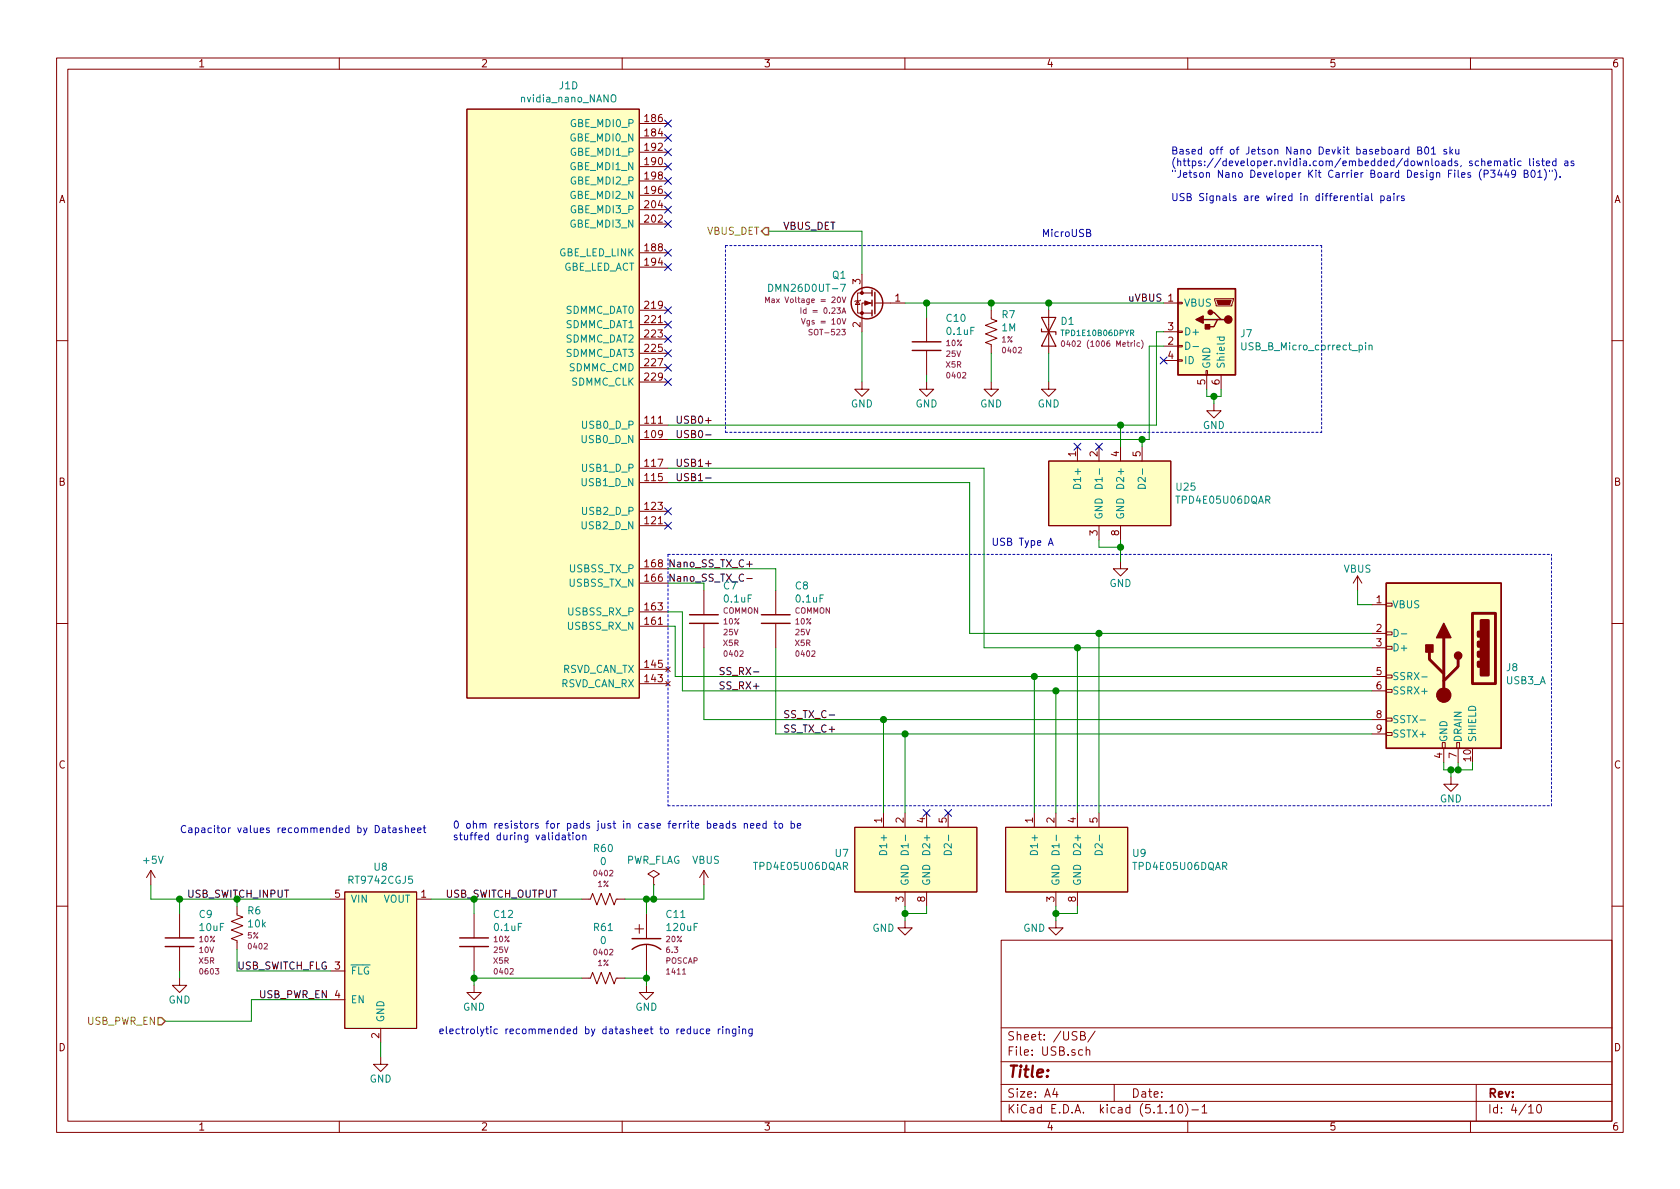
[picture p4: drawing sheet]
<svg xmlns="http://www.w3.org/2000/svg" width="297mm" height="210mm" viewBox="0 0 297 210" stroke-linecap="round" stroke-linejoin="round" font-family="sans-serif">
<g fill="none" stroke="#840000" stroke-width=".18">
<path d="M10 10.3h277v189.9h-277zM12 12.2h273v186.1h-273zM60 10.3v1.9M82.5 19.3h30.5v104.1h-30.5zM110 10.3v1.9M160 10.3v1.9M210 10.3v1.9M260 10.3v1.9M113 24.4h5.1M113 21.8h5.1M113 29.5h5.1M113 26.9h5.1"/>
<path d="M113 34.5h5.1M113 32h5.1M113 39.6h5.1M113 37.1h5.1M113 44.7h5.1M113 47.2h5.1M113 54.9h5.1M113 57.4h5.1M113 59.9h5.1M151.6 53.2l.4 .6h-.7zM152.1 53.1l-.1 .1h-.7l-.2 .1M152.4 48.5v3.3"/>
<path d="M154.2 53.6h-1.8v5.1M154.2 51.8h-2.6v3.6h2.6M154.7 53.6h5.3M163.8 56.1v4.3M175.3 54.9v1.5l1 .4-2.1 .7 2.1 .8-2.1 .7 2.1 .8-2.1 .8 1.1 .4v1.5M185.4 54.9v7.6M205.7 53.6h2.6M205.7 58.7h2.6M208.3 58.5h.7v.3h-.7zM208.3 53.5h.7v.2h-.7zM214.8 52.8h3.3v.3l-.3 1h-2.8zM10 60.2h2"/>
<path d="M113 77.7h5.1M113 75.2h5.1M113 62.5h5.1M113 65h5.1M113 67.6h5.1M152.4 67.6v1.2h1.3l-1.3 1.3-1.3-1.3h1.3M163.8 67.6v1.2h1.3l-1.3 1.3-1.2-1.3h1.2M163.8 62v4.3M175.3 67.6v1.2h1.2l-1.2 1.3-1.3-1.3h1.3M185.4 67.6v1.2h1.3l-1.3 1.3-1.3-1.3h1.3M190.5 79v2.5M194.3 79v2.5"/>
<path d="M198.1 79v2.5M201.9 79v2.5M205.7 61.2h2.6M205.7 63.7h2.6M208.3 63.6h.7v.3h-.7zM208.3 61.1h.7v.2h-.7zM213.2 65.5h.3v.8h-.3zM213.4 66.3v2.5M214.6 71.4v1.2h1.3l-1.3 1.3-1.2-1.3h1.2M215.9 66.3v2.5M285 60.2h2M113 85.3h5.1"/>
<path d="M113 82.8h5.1M113 93h5.1M113 90.4h5.1M185.4 81.5h21.6v11.5h-21.6zM194.3 93v2.5M198.1 99.3v1.3h1.3l-1.3 1.2-1.3-1.2h1.3M198.1 93v2.5M10 110.3h2M113 118.4h5.1M113 110.7h5.1M113 108.2h5.1M113 103.1h5.1"/>
<path d="M113 100.6h5.1M117.7 118l.8 .7M118.5 118l-.8 .7M124.5 104.4v4.3M124.5 110.2v4.3M137.2 104.4v4.3M137.2 110.2v4.3M240 101.8l-.7 1.3M240 101.8v2.6M240 101.8l.8 1.3M242.6 106.9h2.5M242.6 112h2.5"/>
<path d="M242.6 114.5h2.5M242.6 119.6h2.5M245.1 119.4h1v.5h-1zM245.1 114.3h1v.5h-1zM245.1 111.8h1v.5h-1zM245.1 106.7h1v.5h-1zM285 110.3h2M113 120.9h5.1M117.7 120.5l.8 .8M118.5 120.5l-.8 .8M242.6 122.2h2.5M242.6 127.2h2.5"/>
<path d="M242.6 129.8h2.5M245.1 129.5h1v.5h-1zM245.1 127h1v.5h-1zM245.1 121.9h1v.5h-1zM255 131.3h.5v1h-.5zM255.3 132.3v2.6M256.5 137.4v1.3h1.3l-1.3 1.2-1.2-1.2h1.2M257.6 131.3h.5v1h-.5zM257.8 132.3v2.6M26.7 153.9l-.8 1.3M26.7 153.9v2.6M26.7 153.9l.7 1.3"/>
<path d="M58.4 159h2.6M61 157.7h12.7v24.2h-12.7zM73.7 159h2.5M102.9 159h1.5l.4-1 .7 2 .8-2 .8 2 .7-2 .8 2 .4-1h1.5M115.6 155.2l1-.6-1-.7-1 .7 1 .6v1.3M115.6 156.5h.1M124.5 153.9l-.8 1.3M124.5 153.9v2.6M124.5 153.9l.7 1.3M151.1 146.3h21.6v11.4h-21.6zM156.2 143.8v2.5M160 143.8v2.5"/>
<path d="M160 157.7v2.6M163.8 143.8v2.5M163.8 157.7v2.6M167.6 143.8v2.5M177.8 146.3h21.6v11.4h-21.6zM182.9 143.8v2.5M186.7 143.8v2.5M186.7 157.7v2.6M190.5 143.8v2.5M190.5 157.7v2.6M194.3 143.8v2.5M10 160.2h2"/>
<path d="M31.7 173v1.2h1.3l-1.3 1.3-1.2-1.3h1.2M31.7 161.5v4.4M31.7 167.4v4.3M41.9 160.3v1.5l1 .4-2 .7 2 .8-2 .8 2 .7-2 .8 1 .4v1.5M58.4 171.7h2.6M58.4 176.8h2.6M83.8 174.2v1.3h1.3l-1.3 1.3-1.3-1.3h1.3M83.8 161.5v4.4M83.8 167.4v4.3M102.9 173h1.5l.4-1 .7 2 .8-2 .8 2 .7-2 .8 2 .4-1h1.5M114.3 174.2v1.3h1.3l-1.3 1.3-1.3-1.3h1.3M114.3 161.5v3.8"/>
<path d="M114.3 167.1v4.6M160 162.8v1.3h1.3l-1.3 1.2-1.3-1.2h1.3M177 166.3h108v32h-108zM186.7 162.8v1.3h1.3l-1.3 1.2-1.3-1.2h1.3M285 160.2h2M60 198.3v1.9M67.3 186.9v1.3h1.3l-1.3 1.3-1.3-1.3h1.3M67.3 181.9v2.5M110 198.3v1.9M160 198.3v1.9M177 194.8h108M177 191.8h108"/>
<path d="M177 187.8h108M177 181.8h108M186.5 192.5l-.4 1h1M186.8 193v1M191.1 183.1h.5l.2-.1v-.3l-.2-.3h-.5v1.5h.5l.3-.3a.41 .41 0 0 0-.3-.5M191.4 185.7l-.4-.1-.3 .3 .1 .6h.6M192 185.7l.3-.1 .3 .1 .1 .9M192 185.1v1.5M193.6 182.3l-1.3 2M197 191.8v3M206.8 195.8l.5-.5v1.5M206.8 196.8h.9"/>
<path d="M208.5 195.4l.1-.1a.8 .8 0 0 1 .5 .8 .8 .8 0 0 1-.5 .7 1 1 0 0 1-.1-1.4zM209.6 195.1a1.71 1.71 0 0 1 0 2.3M210 198.3v1.9M210.7 196.3h1.2M212.5 195.8l.5-.5v1.5M212.5 196.8h.9M260 198.3v1.9M261 191.8v6.5M270.3 195.8l.4-.5v1.5M270.3 196.8h.8M271.8 195.5l.4-.2a.94 .94 0 0 1 0 1.5 .79 .79 0 0 1-.4-1.3z"/>
</g>
<g fill="#ffffc2" stroke="#ffffc2" stroke-width=".18">
<path d="M185.4 81.5h21.6v11.5h-21.6z"/>
<path d="M245.1 103.1h20.3v29.2h-20.3z"/>
<path d="M61 157.7h12.7v24.2h-12.7z"/>
<path d="M82.5 19.3h30.5v104.1h-30.5z"/>
<path d="M208.3 51h10.1v15.3h-10.1z"/>
<path d="M177.8 146.3h21.6v11.4h-21.6z"/>
<path d="M151.1 146.3h21.6v11.4h-21.6z"/>
</g>
<g fill="none" stroke="#008484" stroke-width=".18">
<path d="M108.1 16.9a.45 .45 0 0 1 .7 0 .88 .88 0 0 1-.2 1.1h-.4a1.07 1.07 0 0 1-.1-1.1zM135.9 50.3a.64 .64 0 0 1 .8 .6 .64 .64 0 0 1-.8 .6zM148.6 50.3h.9l-.6 1.2M215.2 59.6h1.3M215.7 59.6l-.1 .4 .2 .2 .6-.1v-.5M209.7 60.5a.64 .64 0 0 1 .7 .6 .64 .64 0 0 1-.7 .7zM210.9 61.3h1M241.5 60.6v.1M241.5 61v.9M242.1 61.2l.1-.2 .3 .1 .1 .8M242.1 61v.9M190 85.7a.67 .67 0 0 1 .7 0 .67 .67 0 0 1 .4 .7h-1.3z"/>
<path d="M193.8 85.7a.67 .67 0 0 1 .7 0 .67 .67 0 0 1 .4 .7h-1.3zM197.6 85.7a.67 .67 0 0 1 .7 0 .67 .67 0 0 1 .4 .7h-1.3zM201.4 85.7a.67 .67 0 0 1 .8 0 .67 .67 0 0 1 .3 .7h-1.3zM246.5 111.3a.64 .64 0 0 1 .7 .6 .64 .64 0 0 1-.7 .7zM247.8 112.1h.9M251.4 119.7h.9M251.1 127.3h.9M155.7 150.5a.67 .67 0 0 1 .7-.1 .67 .67 0 0 1 .4 .7h-1.3zM159.5 150.5a.67 .67 0 0 1 .7-.1 .67 .67 0 0 1 .4 .7h-1.3zM163.3 150.5a.67 .67 0 0 1 .8-.1 .67 .67 0 0 1 .3 .7h-1.3zM167.1 150.5a.67 .67 0 0 1 .8-.1 .67 .67 0 0 1 .3 .7h-1.3zM182.3 150.5a.67 .67 0 0 1 .8-.1 .67 .67 0 0 1 .3 .7h-1.2z"/>
<path d="M186.2 150.5a.67 .67 0 0 1 .7-.1 .67 .67 0 0 1 .3 .7h-1.2zM190 150.5a.67 .67 0 0 1 .7-.1 .67 .67 0 0 1 .4 .7h-1.3zM193.8 150.5a.67 .67 0 0 1 .7-.1 .67 .67 0 0 1 .4 .7h-1.3z"/>
</g>
<g fill="none" stroke="#840000" stroke-width=".25">
<path d="M154.2 51.3v1M154.2 53.1v1M154.2 54.9v1M154.7 51.7v3.8M208.3 51h10.1v15.3h-10.1zM212.7 56.5h2.6M214 55.2h.6l1.3 1.3h.6M215.9 56.5h-.6l-.7 1.3h-1.2M161.3 62h5.1M161.3 60.4h5.1M121.9 110.2h5.1M121.9 108.7h5.1"/>
<path d="M134.6 110.2h5.1M134.6 108.7h5.1M245.1 103.1h20.3v29.2h-20.3zM29.2 167.4h5.1M29.2 165.9h5.1M81.3 167.4h5.1M81.3 165.9h5.1M111.8 167.9a4.1 4.1 0 0 1 5 0M111.8 166h5"/>
<circle cx="153.3" cy="53.6" r="2.79"/>
</g>
<g fill="#840000" stroke="#840000" stroke-width=".25">
<path d="M252.1 114h1.3v1.3h-1.3z"/>
<path d="M255.3 110.2l1.2 2.6h-2.5z"/>
<path d="M213.1 57.4h.8v.8h-.8z"/>
<path d="M211.5 56.5l1.2-.6v1.2z"/>
<circle cx="257.8" cy="115.9" r=".63"/>
<circle cx="217.2" cy="56.5" r=".63"/>
<circle cx="214" cy="55.2" r=".38"/>
</g>
<g fill="#840000" stroke="#840000" stroke-width=".18">
<path d="M152.9 53.2l1 .4-1 .4z"/>
<path d="M215.1 53.1h2.6l-.3 .7h-2z"/>
<circle cx="255.3" cy="122.9" r="1.27"/>
<circle cx="152.4" cy="55.4" r=".25"/>
<circle cx="152.4" cy="51.8" r=".25"/>
</g>
<path d="M252.7 115.3v1.3l2.6 2.5M255.3 112.8v10.1M257.8 116.6v1.3l-2.5 2.5M260.3 108.5h4.1v12.4h-4.1zM261.4 117.1h.2v.8h-.2zM261.4 115.3h.2v.8h-.2zM261.4 113.5h.2v.8h-.2zM261.4 111.8h.2v.7h-.2z" fill="none" stroke="#840000" stroke-width=".51"/>
<path d="M261.9 109.7h1.2v9.7h-1.2z" fill="#840000" stroke="#840000" stroke-width=".51"/>
<path d="M184.1 56.1h2.6l-1.3 2.6zM184.1 58.2v.5h2.6v.5M185.4 58.7l1.3 2.5h-2.6z" fill="none" stroke="#840000" stroke-width=".2"/>
<path d="M135.4 53.5v-1l.3 .7 .3-.7v1M141.6 54.4v1M141.7 56.3l.3 1 .4-1M143.6 58.3h-.5a.41 .41 0 0 0 .5 .5l-.1 .4h-.5M148.1 52.6l.2-.1a.48 .48 0 0 1 .3 .5 .48 .48 0 0 1-.4 .5l-.2-.4zM148.9 55.4l.3-1 .3 1M148.9 52.5l.3 1 .4-1M148.9 56.3l.3 1 .4-1M149 55.1h.5M187.8 60.4l.1-.1a.48 .48 0 0 1 .4 .5 .48 .48 0 0 1-.5 .4l-.1-.3zM201.5 60.6h-.3l-.2 .2 .1 .4h.4M201.8 60.1a1.13 1.13 0 0 1 0 1.5" fill="none" stroke="#840084" stroke-width=".18"/>
<path d="M128.3 43.4v33M128.3 43.4h105.4M233.7 43.4v33M128.3 76.4h105.4M118.1 98v44.5M118.1 98h156.2M118.1 142.5h156.2M274.3 142.5v-44.5" fill="none" stroke="#0000c2" stroke-width=".18" stroke-dasharray=".4 .4"/>
<g fill="none" stroke="#008400" stroke-width=".18">
<path d="M135.9 40.9h16.5v7.6M152.4 58.7v8.9M160 53.6h45.7M163.8 53.6v2.5M175.3 53.6v1.3M185.4 53.6v1.3M205.7 58.7h-1.2v16.5h-86.4M163.8 66.3v1.3M175.3 62.5v5.1M185.4 62.5v5.1M198.1 75.2v3.8M201.9 77.7v1.3"/>
<path d="M205.7 61.2h-2.5v16.5h-85.1M213.4 68.8v1.3h2.5v-1.3M214.6 70.1v1.3M118.1 82.8h55.9v31.7h68.6M118.1 85.3h53.3v26.7h71.2M194.3 95.5v1.3h3.8M198.1 95.5v3.8M118.1 108.2h2.5v14h122M118.1 110.7h1.3v8.9h123.2M118.1 103.1h6.4v1.3M118.1 100.6h19.1v3.8M124.5 114.5v12.7h118.1"/>
<path d="M137.2 114.5v15.3h105.4M182.9 119.6v24.2M190.5 114.5v29.3M194.3 112v31.8M240 104.4v2.5h2.6M156.2 127.2v16.6M160 129.8v14M186.7 122.2v21.6M255.3 134.9v1.2h5v-1.2M256.5 136.1v1.3M257.8 134.9v1.2M26.7 156.5v2.5h31.7"/>
<path d="M31.7 159v2.5M41.9 159v1.3M76.2 159h26.7M83.8 159v2.5M114.3 159v2.5M115.6 156.5v2.5M124.5 156.5v2.5h-14M31.7 171.7v1.3M41.9 167.9v3.8h16.5M58.4 176.8h-14v3.8h-15.2M83.8 171.7v2.5M83.8 173h19.1"/>
<path d="M110.5 173h3.8M114.3 171.7v2.5M160 160.3v2.5M163.8 160.3v1.2h-3.8M186.7 160.3v2.5M190.5 160.3v1.2h-3.8M67.3 184.4v2.5"/>
</g>
<path d="M134.6 40.9l.7-.6h.6v1.2h-.6zM27.9 180h.7l.6 .6-.6 .6h-.7z" fill="none" stroke="#848400" stroke-width=".25"/>
<path d="M124.8 76.9h.9M124.8 74.4h.9M124.8 84.5h.9M124.8 82h.9M132 99.8h1M132 102.3h1M133.2 118.8h1M146.6 126.4h1" fill="none" stroke="#000" stroke-width=".18"/>
<g fill="none" stroke="#0000c2" stroke-width=".18">
<path d="M239.9 34.6h.4M240 34.2v1.1l.3 .2M240.8 34.2v.1M240.8 34.6v.9M241.4 34.7h.5v.8M241.9 34.9l-.4 .1-.2 .2 .2 .3 .4-.1M242.5 34.2v1.1l.2 .2M244.1 34.7l.4-.1 .3 .3-.2 .5h-.5M244.1 34.6v1.3M245.3 34.7h.5v.8M245.8 34.9l-.4 .1-.2 .2 .1 .2h.5M246.5 34.2v.1"/>
<path d="M246.5 34.6v.9M247 34.6v.9M247.4 34.6l-.4 .3M248.3 34.7l-.3-.1-.2 .2v.2l.5 .1v.3h-.5M249.1 26.5l-.4-.1-.2 .2 .1 .6h.5M249.1 26v1.2M250.7 26.6l.5-.1 .1-.4-.6-.1v1.2h.5l.2-.2v-.2l-.3-.2M252 26.1l.2-.1a.69 .69 0 0 1 .4 .6 .69 .69 0 0 1-.4 .6l-.3-.2v-.2zM253.1 26.3l.4-.3v1.2M253.1 27.2h.7M255.8 26.5l-.4-.1-.1 .2v.2l.5 .1v.3h-.5M256.4 26v1.2"/>
<path d="M256.5 26.8l.3 .4M256.8 26.4l-.4 .5M257.4 26.4l.1 .8h.3l.1-.1M257.9 26.4v.8M262.4 30.8l.6-.1 .1-.2v-.3l-.2-.1h-.5v1.3M263.6 30.1h.7l-.4 .5 .4 .1-.1 .6-.5 .1-.1-.2M264.2 28.6l.2-.1h.3l.1 .8M264.2 28.5v.8M264.8 28.6l.1-.1h.4v.8M265.1 30l-.3 .9h.8M265.4 30.5v.9M265.9 28.5h.5l.1 .8"/>
<path d="M266.3 30l-.3 .9h.8M266.5 28.8h-.5l-.1 .2v.3h.6M266.6 30.5v.9M266.9 28.5h.5M267.1 28v1.1l.3 .2M267.8 28v.2M267.8 28.5v.8M268 30.7l-.3 .2-.3-.1-.1-.1v-.5l.2-.1h.2l.3 .2a.97 .97 0 0 1-.3 1l-.3 .1M268.9 28.5h-.3l-.3 .2 .2 .6h.4M269.5 30.7h.5l.2-.3-.1-.2-.6-.1v1.3h.5l.2-.2v-.3l-.3-.2M270.5 28v1.1l.1 .2M270.8 30.2l.2-.1a.67 .67 0 0 1 .4 .6 .67 .67 0 0 1-.4 .7l-.3-.5z"/>
<path d="M271.1 28v.2M271.1 28.5v.8M271.9 30.4l.4-.3v1.3M271.9 31.4h.7M272.1 28.5h-.3l-.1 .1v.2l.4 .2v.3h-.4M272.6 28.5h.4M272.7 28v1.1l.3 .2M273 29.9a1.47 1.47 0 0 1 0 1.9M273.4 28.9l.6-.1v-.3h-.4l-.2 .1 .1 .7h.5M274 30.1v.2M274.4 30.1v.2M274.9 29.9a1.47 1.47 0 0 1 0 1.9"/>
<path d="M275.1 28.5h-.3l-.3 .2 .1 .6h.5M275.1 28v1.3M275.8 31.2v.2M276.7 28.5h.5v.8M277.2 28.8h-.4l-.2 .2 .1 .3h.5M278.3 28.5h-.3l-.2 .1v.2l.5 .2v.3h-.5M192.1 41.2l.6-.1 .1-.2-.1-.2-.6-.1v1.2h.5l.2-.1 .1-.3-.3-.2M185.4 96.4l.4-1.2 .4 1.2M185.5 96.1h.6M68.6 146.4h.5M68.8 146v1.1l.3 .1M69.5 146.5h.5v.7"/>
<path d="M70 146.7l-.4 .1-.2 .1 .1 .3h.5M71.1 146.5l-.3-.1-.2 .2v.2l.5 .1v.3h-.5M71.7 146.5l.2-.1 .3 .1v.7M71.7 146v1.2M72.7 146.8l.7-.1-.1-.2-.4-.1-.2 .2 .1 .6h.5M73.8 146.8l.6-.1v-.2l-.4-.1-.2 .2 .1 .6h.5M74.8 146.4h.5M75 146v1.1l.3 .1M99.4 147.7h.5l.1 .8M100 148h-.5l-.1 .2v.3h.6M100.4 147.7h.5M100.6 147.2v1.1l.3 .2"/>
<path d="M101.3 147.7v.8M102 147.7h.3l.2 .2-.1 .6h-.3l-.2-.1zM103 147.8l.2-.1h.3l.1 .8M103 147.7v.8M129 145.7l-.4-.1-.2 .2 .1 .6h.5M129 145.2v1.3M130 145.7l-.3-.1-.2 .2 .1 .2 .4 .1v.3h-.5M131.6 145.7l.2-.1 .3 .1 .1 .8M131.6 145.6v.9M132.7 146l.6-.1-.1-.2-.3-.1-.2 .2v.6h.5M133.8 146l.6-.1-.1-.2-.3-.1-.2 .2v.6h.5M135.5 145.7l-.4-.1-.2 .2 .1 .6h.5"/>
<path d="M135.5 145.2v1.3M136.9 145.6h.4M137 145.2v1.1l.3 .2M137.8 145.7l.3-.1 .3 .2-.1 .6-.4 .1-.1-.2zM139.9 145.7l.4-.1 .2 .2-.1 .6h-.5M139.9 145.2v1.3M141 146l.6-.1-.1-.2-.4-.1-.1 .2v.6h.5M122.7 182l.1 .7 .3 .1 .2-.1M123.3 182v.8M124.4 182h-.4l-.2 .2 .1 .5h.5M124.9 182.4l.6-.1-.1-.3h-.3l-.2 .1v.6h.5M127 182v.8"/>
<path d="M127.4 182l-.4 .2M127.8 181.5v.2M127.8 182v.8M128.4 182.1l.2-.1h.3v.8M128.4 182v.8M130.1 182v1l-.3 .2h-.3M130.1 182h-.4l-.2 .2 .1 .5h.5M130.7 181.5v.2M130.7 182v.8M131.3 182.1l.2-.1h.3l.1 .8M131.3 182v.8M133 182v1l-.3 .2h-.3"/>
<path d="M133 182h-.4l-.2 .2 .1 .5h.5"/>
</g>
<g fill="#008400" stroke="#008400" stroke-width=".25">
<circle cx="194.3" cy="112" r=".51"/>
<circle cx="198.1" cy="75.2" r=".51"/>
<circle cx="186.7" cy="161.5" r=".51"/>
<circle cx="160" cy="129.8" r=".51"/>
<circle cx="201.9" cy="77.7" r=".51"/>
<circle cx="160" cy="161.5" r=".51"/>
<circle cx="31.8" cy="159" r=".51"/>
<circle cx="182.9" cy="119.6" r=".51"/>
<circle cx="156.2" cy="127.2" r=".51"/>
<circle cx="186.7" cy="122.2" r=".51"/>
<circle cx="175.3" cy="53.6" r=".51"/>
<circle cx="185.4" cy="53.6" r=".51"/>
<circle cx="163.8" cy="53.6" r=".51"/>
<circle cx="190.5" cy="114.5" r=".51"/>
<circle cx="256.5" cy="136.1" r=".51"/>
<circle cx="214.6" cy="70.1" r=".51"/>
<circle cx="257.8" cy="136.1" r=".51"/>
<circle cx="114.3" cy="159" r=".51"/>
<circle cx="114.3" cy="173" r=".51"/>
<circle cx="83.8" cy="173" r=".51"/>
<circle cx="198.1" cy="96.8" r=".51"/>
<circle cx="115.6" cy="159" r=".51"/>
</g>
<g fill="none" stroke="#000084" stroke-width=".18">
<path d="M117.5 21.2l1.2 1.2M117.5 23.8l1.2 1.2M117.5 26.3l1.2 1.2M117.5 28.8l1.2 1.3M117.5 31.4l1.2 1.2M117.5 33.9l1.2 1.2M117.5 36.5l1.2 1.2M117.5 39l1.2 1.2M118.7 21.2l-1.2 1.2M118.7 23.8l-1.2 1.2M118.7 26.3l-1.2 1.2M118.7 28.8l-1.2 1.3"/>
<path d="M118.7 31.4l-1.2 1.2M118.7 33.9l-1.2 1.2M118.7 36.5l-1.2 1.2M118.7 39l-1.2 1.2M117.5 54.2l1.2 1.3M117.5 44.1l1.2 1.2M117.5 46.6l1.2 1.2M117.5 56.8l1.2 1.2M117.5 59.3l1.2 1.2M118.7 54.2l-1.2 1.3M118.7 44.1l-1.2 1.2M118.7 46.6l-1.2 1.2"/>
<path d="M118.7 56.8l-1.2 1.2M118.7 59.3l-1.2 1.2M117.5 61.9l1.2 1.2M117.5 64.4l1.2 1.2M117.5 66.9l1.2 1.3M118.7 61.9l-1.2 1.2M118.7 64.4l-1.2 1.2M118.7 66.9l-1.2 1.3M189.9 78.4l1.2 1.2M191.1 78.4l-1.2 1.2M193.7 78.4l1.2 1.2M194.9 78.4l-1.2 1.2"/>
<path d="M205.1 63.1l1.2 1.3M206.3 63.1l-1.2 1.3M117.5 89.8l1.2 1.2M117.5 92.3l1.2 1.3M118.7 89.8l-1.2 1.2M118.7 92.3l-1.2 1.3M163.2 143.1l1.2 1.3M164.4 143.1l-1.2 1.3M167 143.1l1.2 1.3M168.2 143.1l-1.2 1.3"/>
</g>
<g font-size="2.8" fill="#840000">
<text x="112.2" y="165.1">+</text>
<text x="178" y="190.5">Title:</text>
</g>
<g font-size="2.1" fill="#840000">
<text x="178" y="184">Sheet: /USB/</text>
<text x="178" y="186.7">File: USB.sch</text>
<text x="178" y="196.9">KiCad E.D.A. kicad (5.1.10)-1</text>
<text x="178" y="194.1">Size: A4</text>
<text x="200" y="194.1">Date:</text>
<text x="263" y="194.1">Rev:</text>
<text x="263" y="196.9">Id: 4/10</text>
</g>
<g font-size="1.8" fill="#840000">
<text x="35" y="11.9">1</text>
<text x="85" y="11.9">2</text>
<text x="135" y="11.9">3</text>
<text x="185" y="11.9">4</text>
<text x="235" y="11.9">5</text>
<text x="285" y="11.9">6</text>
<text x="114.1" y="21.6">186</text>
<text x="114.1" y="24.1">184</text>
<text x="114.1" y="29.2">190</text>
<text x="114.1" y="26.7">192</text>
<text x="10.4" y="35.9">A</text>
<text x="114.1" y="34.3">196</text>
<text x="114.1" y="31.7">198</text>
<text x="285.4" y="35.9">A</text>
<text x="114.1" y="39.4">202</text>
<text x="114.1" y="36.8">204</text>
<text x="114.1" y="44.4">188</text>
<text x="114.1" y="47">194</text>
<text x="152.1" y="50.3" transform="rotate(-90 152.1 50.3)">3</text>
<text x="158.3" y="53.3">1</text>
<text x="206.5" y="53.3">1</text>
<text x="114.1" y="54.6">219</text>
<text x="114.1" y="57.1">221</text>
<text x="114.1" y="59.7">223</text>
<text x="152.1" y="57.9" transform="rotate(-90 152.1 57.9)">2</text>
<text x="206.5" y="58.4">3</text>
<text x="114.1" y="62.2">225</text>
<text x="114.1" y="64.8">227</text>
<text x="206.5" y="61">2</text>
<text x="206.5" y="63.5">4</text>
<text x="114.1" y="67.3">229</text>
<text x="213.1" y="68" transform="rotate(-90 213.1 68)">5</text>
<text x="215.6" y="68" transform="rotate(-90 215.6 68)">6</text>
<text x="114.1" y="77.5">109</text>
<text x="114.1" y="74.9">111</text>
<text x="114.1" y="82.5">117</text>
<text x="190.2" y="80.7" transform="rotate(-90 190.2 80.7)">1</text>
<text x="194.1" y="80.7" transform="rotate(-90 194.1 80.7)">2</text>
<text x="197.9" y="80.7" transform="rotate(-90 197.9 80.7)">4</text>
<text x="201.7" y="80.7" transform="rotate(-90 201.7 80.7)">5</text>
<text x="10.4" y="85.9">B</text>
<text x="114.1" y="85.1">115</text>
<text x="285.4" y="85.9">B</text>
<text x="114.1" y="92.7">121</text>
<text x="114.1" y="90.2">123</text>
<text x="194.1" y="94.7" transform="rotate(-90 194.1 94.7)">3</text>
<text x="197.9" y="94.7" transform="rotate(-90 197.9 94.7)">8</text>
<text x="114.1" y="107.9">163</text>
<text x="243.4" y="106.7">1</text>
<text x="114.1" y="110.5">161</text>
<text x="243.4" y="111.8">2</text>
<text x="114.1" y="118.1">145</text>
<text x="243.4" y="114.3">3</text>
<text x="243.4" y="119.4">5</text>
<text x="114.1" y="120.6">143</text>
<text x="243.4" y="121.9">6</text>
<text x="243.4" y="127">8</text>
<text x="243.4" y="129.5">9</text>
<text x="10.4" y="135.9">C</text>
<text x="255" y="134.1" transform="rotate(-90 255 134.1)">4</text>
<text x="257.6" y="134.1" transform="rotate(-90 257.6 134.1)">7</text>
<text x="260.1" y="134.6" transform="rotate(-90 260.1 134.6)">10</text>
<text x="285.4" y="135.9">C</text>
<text x="156" y="145.5" transform="rotate(-90 156 145.5)">1</text>
<text x="159.8" y="145.5" transform="rotate(-90 159.8 145.5)">2</text>
<text x="163.6" y="145.5" transform="rotate(-90 163.6 145.5)">4</text>
<text x="167.4" y="145.5" transform="rotate(-90 167.4 145.5)">5</text>
<text x="182.6" y="145.5" transform="rotate(-90 182.6 145.5)">1</text>
<text x="186.4" y="145.5" transform="rotate(-90 186.4 145.5)">2</text>
<text x="190.2" y="145.5" transform="rotate(-90 190.2 145.5)">4</text>
<text x="194.1" y="145.5" transform="rotate(-90 194.1 145.5)">5</text>
<text x="59.2" y="158.7">5</text>
<text x="74.4" y="158.7">1</text>
<text x="159.8" y="159.5" transform="rotate(-90 159.8 159.5)">3</text>
<text x="163.6" y="159.5" transform="rotate(-90 163.6 159.5)">8</text>
<text x="186.4" y="159.5" transform="rotate(-90 186.4 159.5)">3</text>
<text x="190.2" y="159.5" transform="rotate(-90 190.2 159.5)">8</text>
<text x="59.2" y="171.4">3</text>
<text x="59.2" y="176.5">4</text>
<text x="10.4" y="185.9">D</text>
<text x="67.1" y="183.6" transform="rotate(-90 67.1 183.6)">2</text>
<text x="285.4" y="185.9">D</text>
<text x="35" y="199.9">1</text>
<text x="85" y="199.9">2</text>
<text x="135" y="199.9">3</text>
<text x="185" y="199.9">4</text>
<text x="235" y="199.9">5</text>
<text x="285" y="199.9">6</text>
</g>
<g font-size="1.8" fill="#008484">
<text x="98.9" y="15.8">J1D</text>
<text x="92.3" y="18.1">nvidia_nano_NANO</text>
<text x="101.1" y="22.5">GBE_MDI0_P</text>
<text x="101" y="25">GBE_MDI0_N</text>
<text x="101.1" y="27.6">GBE_MDI1_P</text>
<text x="101" y="30.1">GBE_MDI1_N</text>
<text x="101" y="35.2">GBE_MDI2_N</text>
<text x="101.1" y="32.6">GBE_MDI2_P</text>
<text x="101" y="40.3">GBE_MDI3_N</text>
<text x="101.1" y="37.7">GBE_MDI3_P</text>
<text x="98.8" y="45.3">GBE_LED_LINK</text>
<text x="99.3" y="47.9">GBE_LED_ACT</text>
<text x="136.6" y="51.6">DMN26D0UT-7</text>
<text x="147.2" y="49.3">Q1</text>
<text x="100" y="55.5">SDMMC_DAT0</text>
<text x="100" y="58">SDMMC_DAT1</text>
<text x="167.4" y="56.9">C10</text>
<text x="167.5" y="59.2">0.1uF</text>
<text x="177.2" y="58.6">1M</text>
<text x="177.2" y="56.3">R7</text>
<text x="187.6" y="57.4">D1</text>
<text x="209.3" y="54.2">VBUS</text>
<text x="209.3" y="59.3">D+</text>
<text x="219.4" y="59.6">J7</text>
<text x="100" y="60.6">SDMMC_DAT2</text>
<text x="100" y="63.1">SDMMC_DAT3</text>
<text x="100.6" y="65.7">SDMMC_CMD</text>
<text x="209.3" y="64.4">ID</text>
<text x="214" y="65.3" transform="rotate(-90 214 65.3)">GND</text>
<text x="216.5" y="65.3" transform="rotate(-90 216.5 65.3)">Shield</text>
<text x="219.9" y="61.9">USB_B_Micro_correct_pin</text>
<text x="101" y="68.2">SDMMC_CLK</text>
<text x="103.1" y="75.8">USB0_D_P</text>
<text x="150.4" y="72.1">GND</text>
<text x="161.9" y="72.1">GND</text>
<text x="173.3" y="72.1">GND</text>
<text x="183.5" y="72.1">GND</text>
<text x="212.7" y="75.9">GND</text>
<text x="103" y="78.4">USB0_D_N</text>
<text x="103.1" y="83.4">USB1_D_P</text>
<text x="103" y="86">USB1_D_N</text>
<text x="191.1" y="85.8" transform="rotate(-90 191.1 85.8)">D1+</text>
<text x="194.9" y="85.4" transform="rotate(-90 194.9 85.4)">D1-</text>
<text x="198.8" y="85.8" transform="rotate(-90 198.8 85.8)">D2+</text>
<text x="202.6" y="85.4" transform="rotate(-90 202.6 85.4)">D2-</text>
<text x="208.1" y="86.8">U25</text>
<text x="208.2" y="89.1">TPD4E05U06DQAR</text>
<text x="103" y="93.6">USB2_D_N</text>
<text x="103.1" y="91.1">USB2_D_P</text>
<text x="194.9" y="91.9" transform="rotate(-90 194.9 91.9)">GND</text>
<text x="198.8" y="91.9" transform="rotate(-90 198.8 91.9)">GND</text>
<text x="100.8" y="101.2">USBSS_TX_P</text>
<text x="237.6" y="101.3">VBUS</text>
<text x="100.7" y="103.8">USBSS_TX_N</text>
<text x="128.1" y="106.5">0.1uF</text>
<text x="140.7" y="104.2">C8</text>
<text x="140.8" y="106.5">0.1uF</text>
<text x="196.2" y="103.8">GND</text>
<text x="246.1" y="107.6">VBUS</text>
<text x="100.5" y="111.4">USBSS_RX_N</text>
<text x="100.6" y="108.8">USBSS_RX_P</text>
<text x="99.3" y="119">RSVD_CAN_TX</text>
<text x="246.1" y="115.2">D+</text>
<text x="266.4" y="118.7">J8</text>
<text x="99.1" y="121.5">RSVD_CAN_RX</text>
<text x="246.1" y="120.3">SSRX-</text>
<text x="246.1" y="122.8">SSRX+</text>
<text x="266.3" y="121">USB3_A</text>
<text x="246.1" y="127.9">SSTX-</text>
<text x="246.1" y="130.4">SSTX+</text>
<text x="255.9" y="131.3" transform="rotate(-90 255.9 131.3)">GND</text>
<text x="258.4" y="131.3" transform="rotate(-90 258.4 131.3)">DRAIN</text>
<text x="261" y="131.3" transform="rotate(-90 261 131.3)">SHIELD</text>
<text x="254.6" y="141.9">GND</text>
<text x="25.5" y="152.7">+5V</text>
<text x="66.2" y="154">U8</text>
<text x="105.1" y="150.7">R60</text>
<text x="106.2" y="153">0</text>
<text x="110.6" y="152.7">PWR_FLAG</text>
<text x="122.4" y="152.7">VBUS</text>
<text x="133.6" y="153.8">TPD4E05U06DQAR</text>
<text x="147.7" y="151.5">U7</text>
<text x="156.8" y="150.6" transform="rotate(-90 156.8 150.6)">D1+</text>
<text x="160.7" y="150.2" transform="rotate(-90 160.7 150.2)">D1-</text>
<text x="164.5" y="150.6" transform="rotate(-90 164.5 150.6)">D2+</text>
<text x="168.3" y="150.2" transform="rotate(-90 168.3 150.2)">D2-</text>
<text x="183.5" y="150.6" transform="rotate(-90 183.5 150.6)">D1+</text>
<text x="187.3" y="150.2" transform="rotate(-90 187.3 150.2)">D1-</text>
<text x="191.1" y="150.6" transform="rotate(-90 191.1 150.6)">D2+</text>
<text x="194.9" y="150.2" transform="rotate(-90 194.9 150.2)">D2-</text>
<text x="200.3" y="151.5">U9</text>
<text x="200.6" y="153.8">TPD4E05U06DQAR</text>
<text x="43.8" y="161.7">R6</text>
<text x="61.8" y="156.3">RT9742CGJ5</text>
<text x="62" y="159.6">VIN</text>
<text x="67.7" y="159.6">VOUT</text>
<text x="160.7" y="156.7" transform="rotate(-90 160.7 156.7)">GND</text>
<text x="164.5" y="156.7" transform="rotate(-90 164.5 156.7)">GND</text>
<text x="187.3" y="156.7" transform="rotate(-90 187.3 156.7)">GND</text>
<text x="191.1" y="156.7" transform="rotate(-90 191.1 156.7)">GND</text>
<text x="35.3" y="162.3">C9</text>
<text x="35.4" y="164.6">10uF</text>
<text x="44" y="164">10k</text>
<text x="87.4" y="162.3">C12</text>
<text x="87.5" y="164.6">0.1uF</text>
<text x="105.1" y="164.6">R61</text>
<text x="106.2" y="166.9">0</text>
<text x="117.9" y="162.3">C11</text>
<text x="118.1" y="164.6">120uF</text>
<text x="154.3" y="164.8">GND</text>
<text x="180.9" y="164.8">GND</text>
<text x="62" y="172.3">FLG</text>
<text x="29.8" y="177.5">GND</text>
<text x="62" y="177.4">EN</text>
<text x="81.9" y="178.7">GND</text>
<text x="112.3" y="178.7">GND</text>
<text x="67.9" y="180.8" transform="rotate(-90 67.9 180.8)">GND</text>
<text x="65.4" y="191.4">GND</text>
</g>
<g font-size="1.8" fill="#0000c2">
<text x="207" y="27.3">Based off of Jetson Nano Devkit baseboard B01 sku</text>
<text x="207" y="29.4">(https://developer.nvidia.com/embedded/downloads, schematic listed as</text>
<text x="207" y="31.4">&quot;Jetson Nano Developer Kit Carrier Board Design Files (P3449 B01)&quot;).</text>
<text x="207" y="35.6">USB Signals are wired in differential pairs</text>
<text x="184.1" y="41.9">MicroUSB</text>
<text x="175.3" y="96.5">USB Type A</text>
<text x="31.7" y="147.3">Capacitor values recommended by Datasheet</text>
<text x="80" y="146.5">0 ohm resistors for pads just in case ferrite beads need to be</text>
<text x="80" y="148.6">stuffed during validation</text>
<text x="77.5" y="182.9">electrolytic recommended by datasheet to reduce ringing</text>
</g>
<g font-size="1.8" fill="#848400">
<text x="124.9" y="41.5">VBUS_DET</text>
<text x="15.4" y="181.2">USB_PWR_EN</text>
</g>
<g font-size="1.8">
<text x="138.4" y="40.6">VBUS_DET</text>
<text x="199.4" y="53.3">uVBUS</text>
<text x="119.4" y="77.5">USB0-</text>
<text x="119.4" y="74.9">USB0+</text>
<text x="119.4" y="82.5">USB1+</text>
<text x="119.4" y="85.1">USB1-</text>
<text x="114.1" y="100.3">168 Nano_SS_TX_C+</text>
<text x="114.1" y="102.9">166 Nano_SS_TX_C-</text>
<text x="128" y="104.2">C7</text>
<text x="127" y="119.4">SS_RX-</text>
<text x="127" y="121.9">SS_RX+</text>
<text x="138.4" y="129.5">SS_TX_C+</text>
<text x="138.4" y="127">SS_TX_C-</text>
<text x="41.9" y="171.4">USB_SWITCH_FLG</text>
<text x="45.7" y="176.5">USB_PWR_EN</text>
</g>
<g font-size="1.8" fill="#008400">
<text x="33" y="158.7">USB_SWITCH_INPUT</text>
<text x="78.7" y="158.7">USB_SWITCH_OUTPUT</text>
</g>
<g font-size="1.4" fill="#840084">
<text x="136.4" y="53.6">Max Voltage = 20V</text>
<text x="142.3" y="55.5">Id = 0.23A</text>
<text x="142.4" y="57.4">Vgs = 10V</text>
<text x="143.5" y="59.3">SOT-523</text>
<text x="167.3" y="65">X5R</text>
<text x="167.3" y="61.2">10%</text>
<text x="167.4" y="63.1">25V</text>
<text x="177.1" y="60.5">1%</text>
<text x="177.4" y="62.5">0402</text>
<text x="189" y="61.3">0402 (1006 Metric)</text>
<text x="167.6" y="66.9">0402</text>
<text x="127.8" y="108.5">COMMON</text>
<text x="128" y="110.4">10%</text>
<text x="128" y="112.3">25V</text>
<text x="140.5" y="108.5">COMMON</text>
<text x="140.7" y="110.4">10%</text>
<text x="140.7" y="112.3">25V</text>
<text x="127.9" y="114.2">X5R</text>
<text x="128.2" y="116.1">0402</text>
<text x="140.6" y="114.2">X5R</text>
<text x="140.9" y="116.1">0402</text>
<text x="105.2" y="154.9">0402</text>
<text x="105.7" y="156.8">1%</text>
<text x="35.3" y="166.6">10%</text>
<text x="43.8" y="166">5%</text>
<text x="44.1" y="167.9">0402</text>
<text x="87.3" y="166.6">10%</text>
<text x="117.8" y="166.6">20%</text>
<text x="35.2" y="170.4">X5R</text>
<text x="35.3" y="168.5">10V</text>
<text x="35.5" y="172.3">0603</text>
<text x="87.3" y="170.4">X5R</text>
<text x="87.4" y="168.5">25V</text>
<text x="87.6" y="172.3">0402</text>
<text x="105.2" y="168.9">0402</text>
<text x="105.7" y="170.8">1%</text>
<text x="117.7" y="170.4">POSCAP</text>
<text x="117.9" y="168.5">6.3</text>
<text x="118" y="172.3">1411</text>
</g>
<text font-size="1.4" fill="#008484" x="187.9" y="59.4">TPD1E10B06DPYR</text>
</svg>
